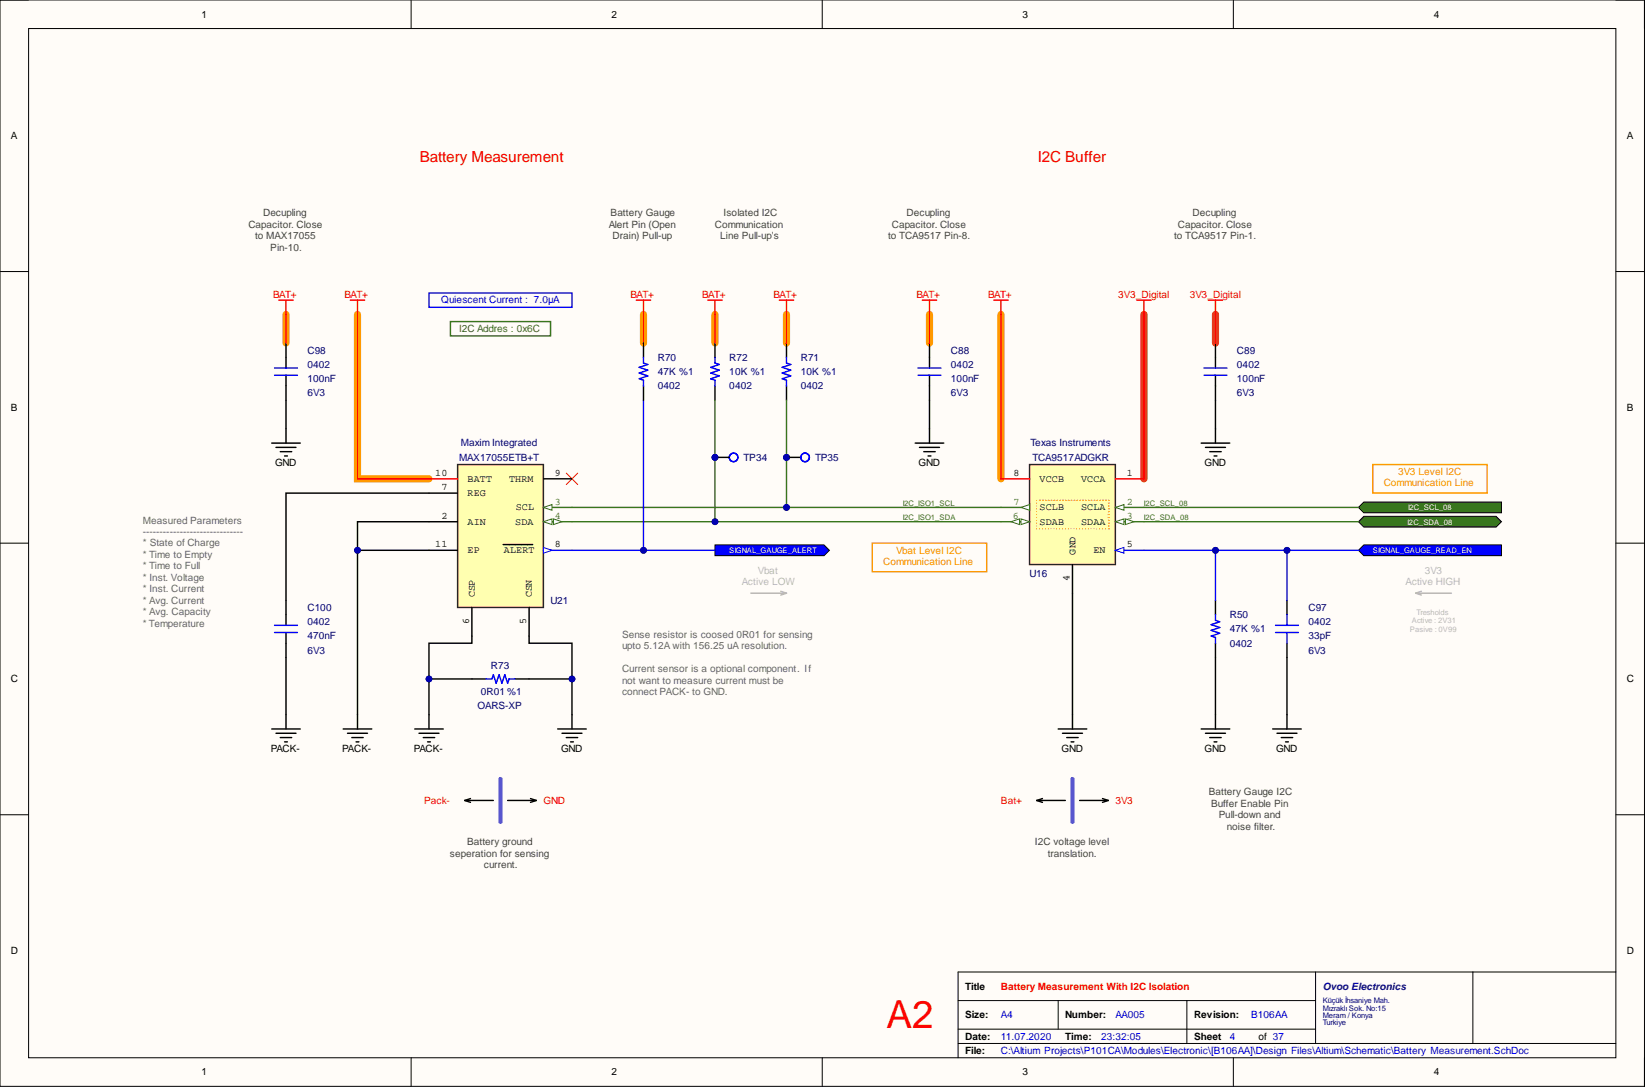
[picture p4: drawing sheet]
<svg xmlns="http://www.w3.org/2000/svg" width="292mm" height="193mm" viewBox="0 0 292 193" stroke-linecap="round" stroke-linejoin="round" font-family="sans-serif">
<path d="M0 0h292v192.9h-292z" fill-rule="evenodd" fill="#fffcf8"/>
<path d="M0 0h292v192.9h-292z" fill="none" stroke="#000" stroke-width=".18"/>
<path d="M5.1 5.1h281.8v182.7h-281.8z" fill-rule="evenodd" fill="#fffcf8"/>
<g fill="none" stroke="#000" stroke-width=".18">
<path d="M0 0h5.1M73 0v5.1M146 0v5.1M219 0v5.1M286.9 0h5.1v5.1M5.1 5.1h281.8v182.7h-281.8zM0 48.2h5.1M286.9 48.2h5.1M0 96.4h5.1M286.9 96.4h5.1M0 144.6h5.1M286.9 144.6h5.1"/>
<path d="M170.1 177.6h63.5M187.9 177.6v5.1M210.8 177.6v7.6M233.6 172.6v12.6M261.5 172.6v12.6M286.9 172.6h-116.8v15.2M73 187.8v5.1M146 187.8v5.1M170.1 185.2h116.8M170.1 182.7h63.5M219 187.8v5.1M292 187.8v5.1"/>
</g>
<path d="M50.8 55.8v5.1M63.5 55.8v29.2h12.7M114.3 55.8v5.1M127 55.8v5.1M139.7 55.8v5.1M165 55.8v5.1M177.7 55.8v29.2" fill="none" stroke="#f90" stroke-width="1.3"/>
<path d="M203.1 55.8v29.2M215.8 55.8v5.1" fill="none" stroke="#c30" stroke-width="1.3"/>
<g fill="none" stroke="#000" stroke-width=".25">
<path d="M48.2 129.4h5.1M49 130.2h3.6M49.8 130.9h2M50.5 131.7h.5M50.8 126.9v2.5M60.9 129.4h5.1M61.7 130.2h3.6M62.5 130.9h2M63.2 131.7h.5M63.5 126.9v2.5M73.6 129.4h5.1M74.4 130.2h3.6"/>
<path d="M75.2 130.9h2M75.9 131.7h.5M76.2 126.9v2.5M99 129.4h5.1M99.8 130.2h3.5M100.6 130.9h2M101.3 131.7h.5M101.6 126.9v2.5M82.5 142.1h5.1M82.5 142.1l1 .3M83.5 141.8l-1 .3M90.1 142.1h5.1"/>
<path d="M94.2 141.8l1 .3M95.2 142.1l-1 .3"/>
</g>
<path d="M62.2 53.3h2.5M63.5 53.3v2.5" fill="none" stroke="#f00" stroke-width=".25"/>
<path d="M100.6 84l2 2M102.6 84l-2 2" fill="none" stroke="#f00" stroke-width=".18"/>
<path d="M80 57.1h17.8v2.5h-17.8z" fill="none" stroke="#38761d" stroke-width=".25"/>
<path d="M88.9 138.3v7.6" fill="none" stroke="#90f" stroke-width=".76"/>
<path d="M81.3 82.5h15.2v25.3h-15.2z" fill-rule="evenodd" fill="#ffffb0"/>
<path d="M81.3 82.5h15.2v25.3h-15.2z" fill="none" stroke="#800000" stroke-width=".25"/>
<path d="M76.2 92.6h5.1" fill="none" stroke="#000" stroke-width=".25"/>
<path d="M96.5 90.1h5.1" fill="none" stroke="#38761d" stroke-width=".25"/>
<path d="M96.5 90.1l1.5-.5v1z" fill="#f8fcff"/>
<path d="M96.5 90.1l1.5-.5v1z" fill="none" stroke="#38761d" stroke-width=".18"/>
<path d="M96.5 92.6h5.1" fill="none" stroke="#38761d" stroke-width=".25"/>
<path d="M96.5 92.6l1.5-.5v1z" fill="#f8fcff"/>
<path d="M96.5 92.6l1.5-.5v1z" fill="none" stroke="#38761d" stroke-width=".18"/>
<path d="M98.3 92.1l1.5 .5-1.5 .5z" fill="#f8fcff"/>
<path d="M98.3 92.1l1.5 .5-1.5 .5z" fill="none" stroke="#38761d" stroke-width=".18"/>
<path d="M76.2 97.7h5.1M96.5 85h5.1M93.9 107.8v5.1" fill="none" stroke="#000" stroke-width=".25"/>
<path d="M76.2 85h5.1" fill="none" stroke="#f00" stroke-width=".25"/>
<path d="M96.5 97.7h5.1" fill="none" stroke="#00f" stroke-width=".25"/>
<path d="M96.5 97.2l1.5 .5-1.5 .5z" fill="#f8fcff"/>
<path d="M96.5 97.2l1.5 .5-1.5 .5z" fill="none" stroke="#00f" stroke-width=".18"/>
<path d="M76.2 87.5h5.1M89.3 96.7h5.3M50.8 106.6v4.4M50.8 112.3v4.4M83.8 107.8v5.1M83.8 120.5h2.5M91.4 120.5h2.5" fill="none" stroke="#000" stroke-width=".25"/>
<path d="M48.8 111h4M48.8 112.3h4M86.3 120.5h1l.3-.7 .5 1.5 .5-1.5 .5 1.5 .5-1.5 .5 1.5 .3-.8h1" fill="none" stroke="#00f" stroke-width=".25"/>
<path d="M154.9 96.4h20.3v5.1h-20.3zM243.8 82.5h20.3v5h-20.3z" fill="none" stroke="#f90" stroke-width=".25"/>
<path d="M182.8 82.5h15.3v17.7h-15.3z" fill-rule="evenodd" fill="#ffffb0"/>
<path d="M182.8 82.5h15.3v17.7h-15.3z" fill="none" stroke="#800000" stroke-width=".25"/>
<path d="M198.1 85h5" fill="none" stroke="#f00" stroke-width=".25"/>
<path d="M198.1 90.1h5" fill="none" stroke="#38761d" stroke-width=".25"/>
<path d="M198.1 90.1l1.5-.5v1z" fill="#f8fcff"/>
<path d="M198.1 90.1l1.5-.5v1z" fill="none" stroke="#38761d" stroke-width=".18"/>
<path d="M198.1 92.6h5" fill="none" stroke="#38761d" stroke-width=".25"/>
<path d="M198.1 92.6l1.5-.5v1z" fill="#f8fcff"/>
<path d="M198.1 92.6l1.5-.5v1z" fill="none" stroke="#38761d" stroke-width=".18"/>
<path d="M199.8 92.1l1.6 .5-1.6 .5z" fill="#f8fcff"/>
<path d="M199.8 92.1l1.6 .5-1.6 .5z" fill="none" stroke="#38761d" stroke-width=".18"/>
<path d="M190.4 100.2v5.1" fill="none" stroke="#000" stroke-width=".25"/>
<path d="M177.7 85h5.1" fill="none" stroke="#f00" stroke-width=".25"/>
<path d="M177.7 90.1h5.1" fill="none" stroke="#38761d" stroke-width=".25"/>
<path d="M181.3 90.1l1.5-.5v1z" fill="#f8fcff"/>
<path d="M181.3 90.1l1.5-.5v1z" fill="none" stroke="#38761d" stroke-width=".18"/>
<path d="M177.7 92.6h5.1" fill="none" stroke="#38761d" stroke-width=".25"/>
<path d="M181.3 92.1l1.5 .5-1.5 .5z" fill="#f8fcff"/>
<path d="M181.3 92.1l1.5 .5-1.5 .5z" fill="none" stroke="#38761d" stroke-width=".18"/>
<path d="M179.5 92.6l1.5-.5v1z" fill="#f8fcff"/>
<path d="M179.5 92.6l1.5-.5v1z" fill="none" stroke="#38761d" stroke-width=".18"/>
<path d="M198.1 97.7h5" fill="none" stroke="#00f" stroke-width=".25"/>
<path d="M198.1 97.7l1.5-.5v1z" fill="#f8fcff"/>
<path d="M198.1 97.7l1.5-.5v1z" fill="none" stroke="#00f" stroke-width=".18"/>
<g fill="none" stroke="#f1c232" stroke-width=".25">
<path d="M184.1 88.8h.1M184.1 89.3h.1M184.1 89.8h.1M184.1 90.3h.1M184.1 90.8v.1M184.1 91.3v.1M184.1 91.9h.1M184.1 92.4h.1M184.1 92.9h.1M184.1 93.4h.1M184.1 93.9h.1M184.6 88.8h.1"/>
<path d="M184.6 93.9h.1M185.1 88.8h.1M185.1 93.9h.1M185.6 88.8h.1M185.6 93.9h.1M186.1 88.8h.1M186.1 93.9h.1M186.6 88.8h.1M186.6 93.9h.1M187.1 88.8h.1M187.1 93.9h.1M187.6 88.8h.1"/>
<path d="M187.6 93.9h.1M188.2 88.8h.1M188.2 93.9h.1M188.7 88.8h.1M188.7 93.9h.1M189.2 88.8h.1M189.2 93.9h.1M189.7 88.8h.1M189.7 93.9h.1M190.2 88.8h.1M190.2 93.9h.1M190.7 88.8h.1"/>
<path d="M190.7 93.9h.1M191.2 88.8h.1M191.2 93.9h.1M191.7 88.8h.1M191.7 93.9h.1M192.2 88.8h.1M192.2 93.9h.1M192.7 88.8h.1M192.7 93.9h.1M193.2 88.8h.1M193.2 93.9h.1M193.7 88.8h.1"/>
<path d="M193.7 93.9h.1M194.2 88.8h.1M194.2 93.9h.1M194.8 88.8h.1M194.8 93.9h.1M195.3 88.8h.1M195.3 93.9h.1M195.8 88.8h.1M195.8 93.9h.1M196.3 88.8h.1M196.3 93.9h.1M196.8 93.9h.1"/>
<path d="M196.8 93.4h.1M196.8 92.9h.1M196.8 92.4h.1M196.8 91.9h.1M196.8 91.3h.1M196.8 90.8h.1M196.8 90.3h.1M196.8 89.8h.1M196.8 89.3h.1M196.8 88.8h.1"/>
</g>
<path d="M49.5 53.3h2.6M50.8 53.3v2.5M113 53.3h2.5M114.3 53.3v2.5M125.7 53.3h2.5M127 53.3v2.5M138.4 53.3h2.5M139.7 53.3v2.5M163.8 53.3h2.5M165 53.3v2.5M176.5 53.3h2.5M177.7 53.3v2.5" fill="none" stroke="#f00" stroke-width=".25"/>
<g fill="none" stroke="#000" stroke-width=".25">
<path d="M48.2 78.7h5.1M49 79.4h3.6M50.8 60.9v4.4M50.8 66.6v4.4M50.8 76.1v2.6M127 60.9v2.5M127 68.5v2.5M139.7 60.9v2.5M139.7 68.5v2.5M162.5 78.7h5.1M163.3 79.4h3.5M165 60.9v4.4"/>
<path d="M165 66.6v4.4M165 76.1v2.6M213.3 78.7h5.1M214.1 79.4h3.5M215.8 60.9v4.4M215.8 66.6v4.4M215.8 76.1v2.6M49.8 80.2h2M50.5 80.9h.5M164 80.2h2.1M164.8 80.9h.5M214.8 80.2h2"/>
<path d="M215.6 80.9h.5M215.8 106.6v2.5M215.8 114.2v2.5M228.5 106.6v2.5M228.5 114.2v2.5M187.9 129.4h5.1M188.7 130.2h3.5M189.4 130.9h2.1M190.2 131.7h.5M190.4 126.9v2.5M213.3 129.4h5.1M214.1 130.2h3.5"/>
<path d="M214.8 130.9h2M215.6 131.7h.5M215.8 126.9v2.5M226 129.4h5.1M226.7 130.2h3.6M227.5 130.9h2M228.3 131.7h.5M228.5 126.9v2.5M184.1 142.1h5.1M184.1 142.1l1 .3M185.1 141.8l-1 .3M191.7 142.1h5.1"/>
<path d="M195.8 141.8l1 .3M196.8 142.1l-1 .3"/>
</g>
<g fill="none" stroke="#00f" stroke-width=".25">
<path d="M76.2 52h25.4v2.6h-25.4zM48.8 66.6h4M48.8 65.3h4M127 63.4v1l.7 .3-1.5 .5 1.5 .5-1.5 .5 1.5 .5-1.5 .5 .8 .3v1M139.7 63.4v1l.7 .3-1.5 .5 1.5 .5-1.5 .5 1.5 .5-1.5 .5 .8 .3v1M163 66.6h4.1M163 65.3h4.1M213.8 66.6h4.1M213.8 65.3h4.1M215.8 109.1v1l.8 .3-1.5 .5 1.5 .5-1.5 .5 1.5 .5-1.5 .5 .7 .3v1M226.5 111h4.1M226.5 112.3h4.1"/>
<path d="M228.5 109.1v1.9M228.5 112.3v1.9"/>
</g>
<path d="M190.4 138.3v7.6" fill="none" stroke="#90f" stroke-width=".76"/>
<path d="M133.3 105.3h6.4M138.6 105l1.1 .3M139.7 105.3l-1.1 .3M251.4 105.3h6.3M251.4 105.3l1 .3M252.4 105l-1 .3" fill="none" stroke="#b7b7b7" stroke-width=".25"/>
<path d="M127 96.7h19.3l1 1-1 .9h-19.3z" fill-rule="evenodd" fill="#00f"/>
<path d="M127 96.7h19.3l1 1-1 .9h-19.3z" fill="none" stroke="#000" stroke-width=".18"/>
<path d="M241.2 97.7l1-1h24.4v1.9h-24.4z" fill-rule="evenodd" fill="#00f"/>
<path d="M241.2 97.7l1-1h24.4v1.9h-24.4z" fill="none" stroke="#000" stroke-width=".18"/>
<path d="M228.5 116.7v10.2" fill="none" stroke="#000" stroke-width=".25"/>
<path d="M241.2 90.1l1-1h24.4v1.9h-24.4z" fill-rule="evenodd" fill="#38761d"/>
<path d="M241.2 90.1l1-1h24.4v1.9h-24.4z" fill="none" stroke="#000" stroke-width=".18"/>
<path d="M241.2 92.6l1-.9h23.5l.9 .9-.9 1h-23.5z" fill-rule="evenodd" fill="#38761d"/>
<path d="M241.2 92.6l1-.9h23.5l.9 .9-.9 1h-23.5z" fill="none" stroke="#000" stroke-width=".18"/>
<path d="M63.5 97.7h12.7M76.2 87.5h-25.4v19.1" fill="none" stroke="#000" stroke-width=".25"/>
<circle cx="63.5" cy="97.7" r=".51" fill="#000080"/>
<circle cx="63.5" cy="97.7" r=".51" fill="none" stroke="#000080" stroke-width=".18"/>
<path d="M76.2 92.6h-12.7v34.3" fill="none" stroke="#000" stroke-width=".25"/>
<circle cx="63.5" cy="97.7" r=".51" fill="#000080"/>
<circle cx="63.5" cy="97.7" r=".51" fill="none" stroke="#000080" stroke-width=".18"/>
<path d="M63.5 55.8v29.2h12.7" fill="none" stroke="#f00" stroke-width=".25"/>
<path d="M76.2 120.5h7.6" fill="none" stroke="#000" stroke-width=".25"/>
<circle cx="76.2" cy="120.5" r=".51" fill="#000080"/>
<circle cx="76.2" cy="120.5" r=".51" fill="none" stroke="#000080" stroke-width=".18"/>
<path d="M83.8 112.9v1.3h-7.6v12.7" fill="none" stroke="#000" stroke-width=".25"/>
<circle cx="76.2" cy="120.5" r=".51" fill="#000080"/>
<circle cx="76.2" cy="120.5" r=".51" fill="none" stroke="#000080" stroke-width=".18"/>
<path d="M93.9 120.5h7.7" fill="none" stroke="#000" stroke-width=".25"/>
<circle cx="101.6" cy="120.5" r=".51" fill="#000080"/>
<circle cx="101.6" cy="120.5" r=".51" fill="none" stroke="#000080" stroke-width=".18"/>
<path d="M93.9 112.9v1.3h7.7v12.7" fill="none" stroke="#000" stroke-width=".25"/>
<circle cx="101.6" cy="120.5" r=".51" fill="#000080"/>
<circle cx="101.6" cy="120.5" r=".51" fill="none" stroke="#000080" stroke-width=".18"/>
<path d="M101.6 97.7h25.4" fill="none" stroke="#00f" stroke-width=".25"/>
<circle cx="114.3" cy="97.7" r=".51" fill="#000080"/>
<circle cx="114.3" cy="97.7" r=".51" fill="none" stroke="#000080" stroke-width=".18"/>
<path d="M101.6 92.6h76.1" fill="none" stroke="#38761d" stroke-width=".25"/>
<circle cx="127" cy="92.6" r=".51" fill="#000080"/>
<circle cx="127" cy="92.6" r=".51" fill="none" stroke="#000080" stroke-width=".18"/>
<path d="M101.6 90.1h76.1" fill="none" stroke="#38761d" stroke-width=".25"/>
<circle cx="139.7" cy="90.1" r=".51" fill="#000080"/>
<circle cx="139.7" cy="90.1" r=".51" fill="none" stroke="#000080" stroke-width=".18"/>
<path d="M203.1 97.7h25.4" fill="none" stroke="#00f" stroke-width=".25"/>
<circle cx="215.8" cy="97.7" r=".51" fill="#000080"/>
<circle cx="215.8" cy="97.7" r=".51" fill="none" stroke="#000080" stroke-width=".18"/>
<circle cx="228.5" cy="97.7" r=".51" fill="#000080"/>
<circle cx="228.5" cy="97.7" r=".51" fill="none" stroke="#000080" stroke-width=".18"/>
<path d="M203.1 92.6h38.1M203.1 90.1h38.1" fill="none" stroke="#38761d" stroke-width=".25"/>
<path d="M241.2 97.7h-12.7v8.9" fill="none" stroke="#00f" stroke-width=".25"/>
<circle cx="228.5" cy="97.7" r=".51" fill="#000080"/>
<circle cx="228.5" cy="97.7" r=".51" fill="none" stroke="#000080" stroke-width=".18"/>
<path d="M50.8 71v5.1M50.8 116.7v10.2" fill="none" stroke="#000" stroke-width=".25"/>
<path d="M50.8 55.8v5.1" fill="none" stroke="#f00" stroke-width=".25"/>
<path d="M114.3 71v26.7" fill="none" stroke="#00f" stroke-width=".25"/>
<circle cx="114.3" cy="97.7" r=".51" fill="#000080"/>
<circle cx="114.3" cy="97.7" r=".51" fill="none" stroke="#000080" stroke-width=".18"/>
<path d="M114.3 55.8v5.1" fill="none" stroke="#f00" stroke-width=".25"/>
<path d="M127 71v21.6" fill="none" stroke="#38761d" stroke-width=".25"/>
<circle cx="127" cy="81.2" r=".51" fill="#000080"/>
<circle cx="127" cy="81.2" r=".51" fill="none" stroke="#000080" stroke-width=".18"/>
<circle cx="127" cy="92.6" r=".51" fill="#000080"/>
<circle cx="127" cy="92.6" r=".51" fill="none" stroke="#000080" stroke-width=".18"/>
<path d="M127 55.8v5.1" fill="none" stroke="#f00" stroke-width=".25"/>
<path d="M139.7 71v19.1" fill="none" stroke="#38761d" stroke-width=".25"/>
<circle cx="139.7" cy="81.2" r=".51" fill="#000080"/>
<circle cx="139.7" cy="81.2" r=".51" fill="none" stroke="#000080" stroke-width=".18"/>
<circle cx="139.7" cy="90.1" r=".51" fill="#000080"/>
<circle cx="139.7" cy="90.1" r=".51" fill="none" stroke="#000080" stroke-width=".18"/>
<path d="M139.7 55.8v5.1M165 55.8v5.1M177.7 55.8v29.2M203.1 55.8v29.2" fill="none" stroke="#f00" stroke-width=".25"/>
<path d="M165 71v5.1M190.4 105.3v21.6M215.8 116.7v10.2" fill="none" stroke="#000" stroke-width=".25"/>
<path d="M215.8 97.7v8.9" fill="none" stroke="#00f" stroke-width=".25"/>
<circle cx="215.8" cy="97.7" r=".51" fill="#000080"/>
<circle cx="215.8" cy="97.7" r=".51" fill="none" stroke="#000080" stroke-width=".18"/>
<path d="M114.3 60.9v2.5M114.3 68.5v2.5M215.8 71v5.1" fill="none" stroke="#000" stroke-width=".25"/>
<path d="M201.9 53.3h2.5M203.1 53.3v2.5M214.6 53.3h2.5M215.8 53.3v7.6" fill="none" stroke="#f00" stroke-width=".25"/>
<path d="M114.3 63.4v1l.7 .3-1.5 .5 1.5 .5-1.5 .5 1.5 .5-1.5 .5 .8 .3v1" fill="none" stroke="#00f" stroke-width=".25"/>
<circle cx="139.7" cy="81.2" r=".51" fill="#000080"/>
<circle cx="139.7" cy="81.2" r=".51" fill="none" stroke="#000080" stroke-width=".18"/>
<path d="M139.7 81.2h2.5" fill="none" stroke="#000" stroke-width=".25"/>
<circle cx="139.7" cy="81.2" r=".51" fill="#000080"/>
<circle cx="139.7" cy="81.2" r=".51" fill="none" stroke="#000080" stroke-width=".18"/>
<circle cx="143" cy="81.2" r=".76" fill="none" stroke="#00f" stroke-width=".25"/>
<circle cx="127" cy="81.2" r=".51" fill="#000080"/>
<circle cx="127" cy="81.2" r=".51" fill="none" stroke="#000080" stroke-width=".18"/>
<circle cx="130.3" cy="81.2" r=".76" fill="none" stroke="#00f" stroke-width=".25"/>
<path d="M127 81.2h2.5" fill="none" stroke="#000" stroke-width=".25"/>
<circle cx="127" cy="81.2" r=".51" fill="#000080"/>
<circle cx="127" cy="81.2" r=".51" fill="none" stroke="#000080" stroke-width=".18"/>
<text font-size="6.9" fill="#f00" x="157.4" y="182.5">A2</text>
<g font-size="2.7" fill="#f00">
<text x="74.6" y="28.8">Battery Measurement</text>
<text x="184.3" y="28.8">I2C Buffer</text>
</g>
<g font-size="1.8">
<text x="35.8" y="3.1">1</text>
<text x="108.6" y="3.1">2</text>
<text x="181.6" y="3.1">3</text>
<text x="254.6" y="3.1">4</text>
<text x="1.9" y="24.7">A</text>
<text x="288.9" y="24.7">A</text>
<text x="1.9" y="72.9">B</text>
<text x="288.9" y="72.9">B</text>
<text x="48.8" y="82.8">GND</text>
<text x="163.1" y="82.8">GND</text>
<text x="213.9" y="82.8">GND</text>
<text x="77.3" y="84.5">10</text>
<text x="78.4" y="87">7</text>
<text x="83" y="85.5">BATT</text>
<text x="83" y="88">REG</text>
<text x="90.4" y="85.5">THRM</text>
<text x="98.5" y="84.5">9</text>
<text x="179.9" y="84.5">8</text>
<text x="184.6" y="85.5">VCCB</text>
<text x="192" y="85.5">VCCA</text>
<text x="200.1" y="84.5">1</text>
<text x="78.4" y="92.1">2</text>
<text x="83" y="93.1">AIN</text>
<text x="91.5" y="93.1">SDA</text>
<text x="91.6" y="90.6">SCL</text>
<text x="184.6" y="90.6">SCLB</text>
<text x="184.6" y="93.1">SDAB</text>
<text x="192" y="90.6">SCLA</text>
<text x="192" y="93.1">SDAA</text>
<text x="77.3" y="97.2">11</text>
<text x="83" y="98.2">EP</text>
<text x="89.5" y="98.2">ALERT</text>
<text x="98.5" y="97.2">8</text>
<text x="190.9" y="98.5" transform="rotate(-90 190.9 98.5)">GND</text>
<text x="194.2" y="98.2">EN</text>
<text x="200.1" y="97.2">5</text>
<text x="84.3" y="106.1" transform="rotate(-90 84.3 106.1)">CSP</text>
<text x="94.5" y="106.1" transform="rotate(-90 94.5 106.1)">CSN</text>
<text x="189.9" y="103.1" transform="rotate(-90 189.9 103.1)">4</text>
<text x="83.3" y="110.8" transform="rotate(-90 83.3 110.8)">6</text>
<text x="93.4" y="110.8" transform="rotate(-90 93.4 110.8)">5</text>
<text x="1.9" y="121.1">C</text>
<text x="288.9" y="121.1">C</text>
<text x="48.1" y="133.6">PACK-</text>
<text x="60.8" y="133.6">PACK-</text>
<text x="73.5" y="133.6">PACK-</text>
<text x="99.6" y="133.6">GND</text>
<text x="188.5" y="133.6">GND</text>
<text x="213.9" y="133.6">GND</text>
<text x="226.6" y="133.6">GND</text>
<text x="1.9" y="169.3">D</text>
<text x="288.9" y="169.3">D</text>
<text x="171.4" y="175.7">Title</text>
<text x="171.4" y="180.8">Size:</text>
<text x="171.4" y="184.6">Date:</text>
<text x="189.2" y="180.8">Number:</text>
<text x="189.2" y="184.6">Time:</text>
<text x="212" y="180.8">Revision:</text>
<text x="212" y="184.6">Sheet</text>
<text x="223.4" y="184.6">of 37</text>
<text x="35.8" y="190.9">1</text>
<text x="108.6" y="190.9">2</text>
<text x="171.4" y="187.1">File:</text>
<text x="181.6" y="190.9">3</text>
<text x="254.6" y="190.9">4</text>
</g>
<g font-size="1.8" fill="#434343">
<text x="44.1" y="40.4">Capacitor. Close</text>
<text x="46.7" y="38.4">Decupling</text>
<text x="108.1" y="40.4">Alert Pin (Open</text>
<text x="108.4" y="38.4">Battery Gauge</text>
<text x="127" y="40.4">Communication</text>
<text x="128.5" y="38.4">Isolated I2C</text>
<text x="158.4" y="40.4">Capacitor. Close</text>
<text x="161" y="38.4">Decupling</text>
<text x="209.1" y="40.4">Capacitor. Close</text>
<text x="211.8" y="38.4">Decupling</text>
<text x="45.3" y="42.5">to MAX17055</text>
<text x="48" y="44.5">Pin-10.</text>
<text x="108.8" y="42.5">Drain) Pull-up</text>
<text x="127.9" y="42.5">Line Pull-up's</text>
<text x="157.7" y="42.5">to TCA9517 Pin-8.</text>
<text x="208.5" y="42.5">to TCA9517 Pin-1.</text>
<text x="214.6" y="141.2">Battery Gauge I2C</text>
<text x="215.1" y="143.2">Buffer Enable Pin</text>
<text x="216.4" y="145.2">Pull-down and</text>
<text x="217.9" y="147.3">noise filter.</text>
<text x="79.9" y="152.1">seperation for sensing</text>
<text x="82.9" y="150.1">Battery ground</text>
<text x="85.9" y="154.1">current.</text>
<text x="183.8" y="150.1">I2C voltage level</text>
<text x="186" y="152.1">translation.</text>
</g>
<g font-size="1.8" fill="#f00">
<text x="48.5" y="52.9">BAT+</text>
<text x="61.2" y="52.9">BAT+</text>
<text x="112" y="52.9">BAT+</text>
<text x="124.7" y="52.9">BAT+</text>
<text x="137.4" y="52.9">BAT+</text>
<text x="162.8" y="52.9">BAT+</text>
<text x="175.5" y="52.9">BAT+</text>
<text x="198.6" y="52.9">3V3_Digital</text>
<text x="211.3" y="52.9">3V3_Digital</text>
<text x="75.3" y="142.7">Pack-</text>
<text x="96.5" y="142.7">GND</text>
<text x="177.7" y="142.7">Bat+</text>
<text x="198.1" y="142.7">3V3</text>
<text x="177.7" y="175.7">Battery Measurement With I2C Isolation</text>
</g>
<g font-size="1.8" fill="#00f">
<text x="78.4" y="53.9">Quiescent Current : 7.0µA</text>
<text x="177.7" y="184.6">11.07.2020</text>
<text x="177.7" y="180.8">A4</text>
<text x="195.5" y="184.6">23:32:05</text>
<text x="198.1" y="180.8">AA005</text>
<text x="218.4" y="184.6">4</text>
<text x="222.2" y="180.8">B106AA</text>
<text x="177.7" y="187.1">C:\Altium Projects\P101CA\Modules\Electronic\[B106AA]\Design Files\Altium\Schematic\Battery Measurement.SchDoc</text>
</g>
<g font-size="1.8" fill="#38761d">
<text x="81.5" y="59">I2C Addres : 0x6C</text>
<text x="98.5" y="89.6">3</text>
<text x="179.9" y="89.6">7</text>
<text x="200.1" y="89.6">2</text>
<text x="98.5" y="92.1">4</text>
<text x="179.9" y="92.1">6</text>
<text x="200.1" y="92.1">3</text>
</g>
<g font-size="1.8" fill="#000080">
<text x="54.6" y="65.3">0402</text>
<text x="54.6" y="62.8">C98</text>
<text x="116.8" y="64">R70</text>
<text x="129.5" y="64">R72</text>
<text x="142.2" y="64">R71</text>
<text x="168.9" y="65.3">0402</text>
<text x="168.9" y="62.8">C88</text>
<text x="219.6" y="65.3">0402</text>
<text x="219.6" y="62.8">C89</text>
<text x="54.6" y="67.8">100nF</text>
<text x="54.6" y="70.4">6V3</text>
<text x="116.8" y="66.6">47K %1</text>
<text x="116.8" y="69.1">0402</text>
<text x="129.5" y="66.6">10K %1</text>
<text x="129.5" y="69.1">0402</text>
<text x="142.2" y="66.6">10K %1</text>
<text x="142.2" y="69.1">0402</text>
<text x="168.9" y="67.8">100nF</text>
<text x="168.9" y="70.4">6V3</text>
<text x="219.6" y="67.8">100nF</text>
<text x="219.6" y="70.4">6V3</text>
<text x="81.5" y="81.8">MAX17055ETB+T</text>
<text x="81.8" y="79.3">Maxim Integrated</text>
<text x="132" y="81.8">TP34</text>
<text x="144.7" y="81.8">TP35</text>
<text x="183" y="79.3">Texas Instruments</text>
<text x="183.3" y="81.8">TCA9517ADGKR</text>
<text x="97.8" y="107.2">U21</text>
<text x="182.8" y="102.3">U16</text>
<text x="54.6" y="111">0402</text>
<text x="54.6" y="113.5">470nF</text>
<text x="54.6" y="108.4">C100</text>
<text x="218.4" y="112.2">47K %1</text>
<text x="218.4" y="109.7">R50</text>
<text x="232.3" y="111">0402</text>
<text x="232.3" y="113.5">33pF</text>
<text x="232.3" y="108.4">C97</text>
<text x="54.6" y="116">6V3</text>
<text x="87.2" y="118.8">R73</text>
<text x="218.4" y="114.8">0402</text>
<text x="232.3" y="116">6V3</text>
<text x="84.8" y="125.9">OARS-XP</text>
<text x="85.4" y="123.4">0R01 %1</text>
<text x="234.9" y="175.7">Ovoo Electronics</text>
</g>
<g font-size="1.8" fill="#f90">
<text x="245.7" y="86.4">Communication Line</text>
<text x="248.2" y="84.3">3V3 Level I2C</text>
<text x="156.8" y="100.3">Communication Line</text>
<text x="159.1" y="98.3">Vbat Level I2C</text>
</g>
<g font-size="1.8" fill="#666">
<text x="25.4" y="93">Measured Parameters</text>
<text x="25.4" y="95">------------------------------</text>
<text x="25.4" y="97">* State of Charge</text>
<text x="25.4" y="99">* Time to Empty</text>
<text x="25.4" y="101.1">* Time to Full</text>
<text x="25.4" y="103.1">* Inst. Voltage</text>
<text x="25.4" y="105.1">* Inst. Current</text>
<text x="25.4" y="107.2">* Avg. Current</text>
<text x="25.4" y="109.2">* Avg. Capacity</text>
<text x="25.4" y="111.2">* Temperature</text>
<text x="110.5" y="113.3">Sense resistor is coosed 0R01 for sensing</text>
<text x="110.5" y="115.3">upto 5.12A with 156.25 uA resolution.</text>
<text x="110.5" y="119.3">Current sensor is a optional component. If</text>
<text x="110.5" y="121.4">not want to measure current must be</text>
<text x="110.5" y="123.4">connect PACK- to GND.</text>
</g>
<g font-size="1.8" fill="#b7b7b7">
<text x="134.6" y="101.8">Vbat</text>
<text x="253" y="101.8">3V3</text>
<text x="131.7" y="103.9">Active LOW</text>
<text x="249.6" y="103.9">Active HIGH</text>
</g>
<g font-size="1.4" fill="#38761d">
<text x="160.3" y="89.8">I2C_ISO1_SCL</text>
<text x="203.1" y="89.8">I2C_SCL_08</text>
<text x="160.3" y="92.4">I2C_ISO1_SDA</text>
<text x="203.1" y="92.4">I2C_SDA_08</text>
</g>
<g font-size="1.4" fill="#fff">
<text x="249.9" y="93.1">I2C_SDA_08</text>
<text x="250" y="90.6">I2C_SCL_08</text>
<text x="129.5" y="98.2">SIGNAL_GAUGE_ALERT</text>
<text x="243.8" y="98.2">SIGNAL_GAUGE_READ_EN</text>
</g>
<g font-size="1.4" fill="#b7b7b7">
<text x="250.4" y="112.2">Pasive : 0V99</text>
<text x="250.7" y="110.6">Active : 2V31</text>
<text x="251.5" y="109.1">Tresholds</text>
</g>
<g font-size="1.4" fill="#000080">
<text x="234.9" y="178.1">Küçük İhsaniye Mah.</text>
<text x="234.9" y="179.4">MızraklıSok. No:15</text>
<text x="234.9" y="180.7">Meram / Konya</text>
<text x="234.9" y="181.9">Turkiye</text>
</g>
</svg>
